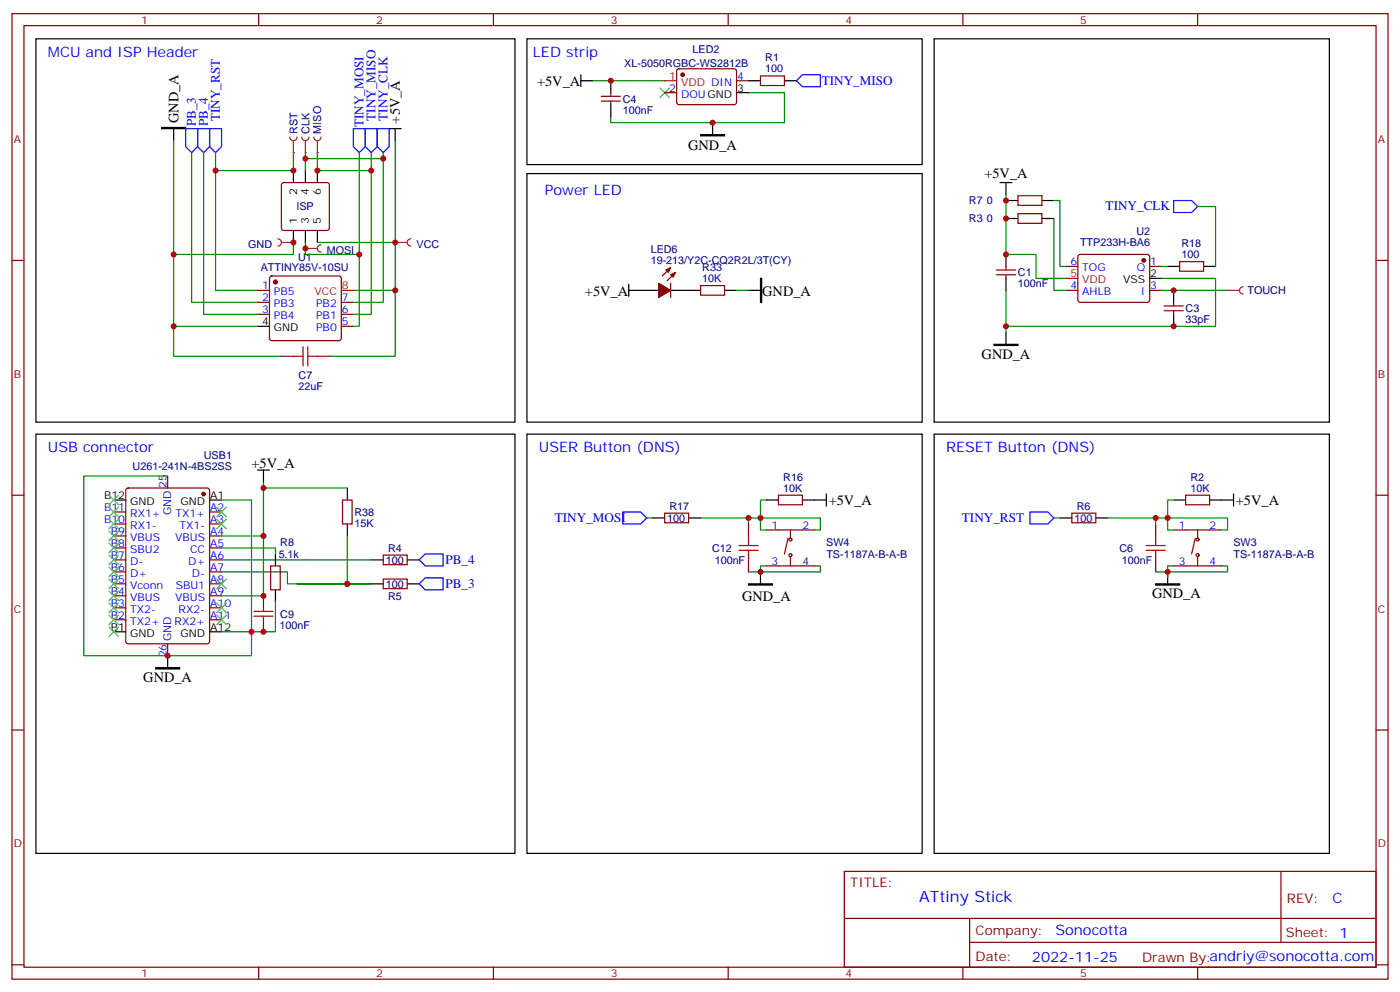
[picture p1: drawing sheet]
<svg xmlns="http://www.w3.org/2000/svg" width="412mm" height="292mm" viewBox="0 0 412 292" stroke-linecap="round" stroke-linejoin="round" font-family="sans-serif">
<g fill="none" stroke="#870000" stroke-width=".35">
<path d="M3.5 4h405.4v284.4h-405.4zM7.1 7.5h398.2v277.3h-398.2zM76.2 4v3.5M145.3 4v3.5M214.5 4v3.5M283.6 4v3.5M352.8 4v3.5M83.1 54l.5-.2h12.7l.5 .2 .2 .5v12.7l-.2 .5-.5 .2h-12.7l-.5-.3-.2-.4v-12.7zM299.9 57.6h7v2.9h-7zM3.5 76.7h3.6M197.6 78.8l-2.5 2.5M299.9 62.9h7v2.9h-7z"/>
<path d="M314 78.5h3.5M317.7 75.1l.5-.2 20 .1 .5 .6-.1 13-.6 .4h-20.1l-.4-.7v-12.7zM338.7 78.5h3.5M347.5 77h7v2.9h-7zM405.3 76.7h3.6M75.8 85.5h3.6M75.8 89h3.6M75.8 92.6h3.6M79.6 81.5l.5-.2h19.7l.5 .2 .2 .5v17.6l-.2 .5-.5 .2h-19.7l-.5-.2-.2-.5v-17.6zM100.5 89h3.6M100.5 92.6h3.6M100.5 96.1h3.6"/>
<path d="M197.6 83.4v4.2M199 80.2l-2.5 2.5M206.4 84.1h7v2.8h-7zM314 85.5h3.5M338.7 85.5h3.5M342.9 91.5h5.6M342.9 90.1h5.6M345.7 89v1.1M345.7 91.5v1.1M82.9 104.9h3.5M93.5 104.9h3.5M3.5 145.8h3.6"/>
<path d="M100.9 147.2h2.8v7.1h-2.8zM195.8 151.1h7v2.9h-7zM220.5 154.3v3.5M225.8 156.1h14.1M229.3 145.8h7.1v2.9h-7.1zM232.1 158.5l-1 4.6M232.8 156.1v2.4M315.7 151.1h7.1v2.9h-7.1zM340.4 154.3v3.5M345.7 156.1h14.1M349.2 145.8h7.1v2.9h-7.1zM352.1 158.5l-1.1 4.6"/>
<path d="M352.8 156.1v2.4M405.3 145.8h3.6M112.9 163.5h7v2.8h-7zM112.9 170.5h7v2.9h-7zM220.5 164.9v3.5M225.8 166.7h14.1M232.8 164.2v2.5M340.4 164.9v3.5M345.7 166.7h14.1M352.8 164.2v2.5M3.5 215h3.6M405.3 215h3.6"/>
<path d="M248.7 256.6h156.6v28.2h-156.6zM377.3 256.6v20.9M248.7 270.5h156.5M285.6 277.5h119.6M285.6 270.5v14.1M3.5 284.1h3.6M76.2 284.8v3.6M145.3 284.8v3.6M214.5 284.8v3.6M283.6 284.8v3.6M352.8 284.8v3.6M405.3 284.1h3.6"/>
<circle cx="232.8" cy="158.9" r=".44"/>
<circle cx="352.8" cy="158.9" r=".44"/>
<circle cx="232.8" cy="163.5" r=".44"/>
<circle cx="352.8" cy="163.5" r=".44"/>
</g>
<g fill="none" stroke="#008700" stroke-width=".35">
<path d="M174.6 23.8h21.2M220.5 27.3h10.6v8.8h-51.2v-1.7M51.2 41.4v54.7h24.6M56.4 44.9v44.1h19.4M60 44.9v47.7h15.8M63.5 44.9v40.6h12.3M86.4 44.9v5.3h-22.9M93.5 44.9v5.3h15.9M105.8 44.9v51.2h-1.7M109.4 44.9v47.7h-5.3M112.9 44.9v44.1h-8.8M112.9 46.7h-22.9v3.5"/>
<path d="M116.4 41.4v44.1h-12.3M296.3 57.3v17.6h8.9v7.1h8.8M310.4 59.1h1.8v19.4h1.8M86.4 71.4v3.5h-35.2M90 71.4v3.5h15.8M93.5 71.4h22.9M310.4 64.3v21.2h3.6M342.2 78.5h1.8M352.8 60.8h5.3v17.7M51.2 96.1v8.8h31.7M116.4 85.5v19.4h-19.4M217 85.5h3.5"/>
<path d="M296.3 85.5v12.4M342.2 82h15.9v14.1h-61.8M102.3 157.8v14.1h-17.6v-3.5h-19.4M190.5 152.5h1.8M206.4 152.5h17.6v3.6h1.8M220.5 152.5v1.8M225.8 147.2h-1.8v5.3h17.7v3.6h-1.8M310.4 152.5h1.8M326.3 152.5h17.7v3.6h1.7M340.4 152.5v1.8M345.7 147.2h-1.7v5.3h17.6v3.6h-1.8M65.3 164.9h44.1"/>
<path d="M109.4 171.9h-21.9h21.9M220.5 168.4h3.5M225.8 166.7h-1.8v1.7h17.7v-1.7h-1.8M340.4 168.4h3.6v1.8M345.7 166.7h-1.7v1.7h17.6v-1.7h-1.8"/>
</g>
<g fill="none" stroke="#000" stroke-width=".35">
<path d="M10.6 11.4h141.1v112.9h-141.1zM155.2 11.4h116.4v37.1h-116.4zM51.2 37.9v3.5M114.7 37.9h3.5M116.4 37.9v3.5M171.1 23.8h3.5M171.1 22v3.5M209.9 36.1v3.6M86.4 50.2v3.6M90 50.2v3.6M93.5 50.2v3.6M155.2 51.1h116.4v73.2h-116.4z"/>
<path d="M294.6 53.8h3.5M296.3 53.8v3.5M296.3 59.1h3.6M306.9 59.1h3.5M86.4 67.9v3.5M90 67.9v3.5M93.5 67.9v3.5M296.3 64.3h3.6M306.9 64.3h3.5M344 78.5h3.5M354.5 78.5h3.6M75.8 96.1h3.6"/>
<path d="M185.2 85.5h8.8M185.2 83.7v3.6M197.6 85.5h8.8M213.4 85.5h3.6M220.5 85.5h3.5M296.3 97.9v3.5M338.7 82h3.5M345.7 85.5v3.5M345.7 92.6v3.5M10.6 127.8h141.1v123.5h-141.1zM75.8 138.4h3.6M77.6 138.4v3.6"/>
<path d="M155.2 127.8h116.4v123.5h-116.4zM275.2 127.8h116.4v123.5h-116.4zM102.3 143.7v3.5M102.3 154.3v3.5M192.3 152.5h3.5M202.8 152.5h3.6M225.8 147.2h3.5M236.4 147.2h7M243.4 145.5v3.5M312.2 152.5h3.5M322.8 152.5h3.5M345.7 147.2h3.5"/>
<path d="M356.3 147.2h7.1M363.4 145.5v3.5M109.4 164.9h3.5M109.4 171.9h3.5M119.9 164.9h3.6M119.9 171.9h3.6M224 168.4v3.5M344 168.4v3.5"/>
</g>
<g fill="#870000" stroke="#870000" stroke-width=".35">
<path d="M194 83.4l3.6 2.1-3.6 2.1z"/>
<path d="M197.6 80.9l1.4-.7-.7 1.4z"/>
<path d="M196.1 79.5l1.5-.7-.8 1.4z"/>
<circle cx="81.1" cy="83" r=".53"/>
<circle cx="336.9" cy="76.7" r=".53"/>
</g>
<path d="M100.5 85.5h3.6M314 82h3.5" fill="none" stroke="#f00" stroke-width=".35"/>
<path d="M54.7 37.9h3.5v5.3l-1.8 1.7-1.7-1.7zM58.2 37.9h3.5v5.3l-1.7 1.7-1.8-1.7zM61.7 37.9h3.6v5.3l-1.8 1.7-1.8-1.7zM104.1 37.9h3.5v5.3l-1.8 1.7-1.7-1.7zM107.6 37.9h3.5v5.3l-1.7 1.7-1.8-1.7zM111.1 37.9h3.6v5.3l-1.8 1.7-1.8-1.7zM345.7 59.1h5.3l1.8 1.7-1.8 1.8h-5.3zM183.4 150.8h5.3l1.8 1.7-1.8 1.8h-5.3zM303.4 150.8h5.3l1.7 1.7-1.7 1.8h-5.3zM125.2 170.2h5.3v3.5h-5.3l-1.7-1.8zM125.2 163.1h5.3v3.6h-5.3l-1.7-1.8z" fill="none" stroke="#00f" stroke-width=".35"/>
<path d="M47.6 37.5h7.1v.4h-7.1zM206.4 39.7h7v.3h-7zM224 82h.4v7h-.4zM292.8 101.4h7.1v.3h-7.1zM220.5 171.9h7v.4h-7zM340.4 171.9h7.1v.4h-7.1z" fill="#000" stroke="#000" stroke-width=".35"/>
<path d="M86.4 104.9h2.9M89.3 102.1v5.6M90.7 104.9h2.8M90.7 102.1v5.6M220.5 157.8v2.9M340.4 157.8v2.9M217.7 162.1h5.6M217.7 160.7h5.6M220.5 162.1v2.8M337.6 162.1h5.7M337.6 160.7h5.7M340.4 162.1v2.8" fill="none" stroke="#a10000" stroke-width=".35"/>
<path d="M194.4 25.9l2.8 2.8M197.2 25.9l-2.8 2.8" fill="none" stroke="#3c3" stroke-width=".35"/>
<path d="M361.6 85.5h3.5M366.2 84.5a1.06 1.06 0 0 0-1.1 1 1.06 1.06 0 0 0 1.1 1.1" fill="none" stroke="#8c2424" stroke-width=".35"/>
<circle cx="361.6" cy="85.5" r=".18" fill="#8c2424"/>
<path d="M342.2 85.5h19.4M77.6 143.7h24.7" fill="none" stroke="#008700" stroke-width=".35"/>
<path d="M77.6 179v1.1M74.8 180.1h5.6M74.8 181.5h5.6M77.6 181.5v1" fill="none" stroke="#a10000" stroke-width=".35"/>
<path d="M77.6 175.5v3.5M77.6 182.5v3.6" fill="none" stroke="#870000" stroke-width=".35"/>
<path d="M85.4 40.4a1.06 1.06 0 0 0 1 1 1.06 1.06 0 0 0 1.1-1M86.4 41.4v3.5" fill="none" stroke="#8c2424" stroke-width=".35"/>
<circle cx="86.4" cy="44.9" r=".18" fill="#8c2424"/>
<path d="M88.9 40.4a1.06 1.06 0 0 0 1.1 1 1.06 1.06 0 0 0 1-1M90 41.4v3.5" fill="none" stroke="#8c2424" stroke-width=".35"/>
<circle cx="90" cy="44.9" r=".18" fill="#8c2424"/>
<path d="M92.4 40.4a1.06 1.06 0 0 0 1.1 1 1.06 1.06 0 0 0 1-1M93.5 41.4v3.5" fill="none" stroke="#8c2424" stroke-width=".35"/>
<circle cx="93.5" cy="44.9" r=".18" fill="#8c2424"/>
<path d="M90 44.9v1.8" fill="none" stroke="#008700" stroke-width=".35"/>
<path d="M81.8 70.3a1.06 1.06 0 0 1 1.1 1.1 1.06 1.06 0 0 1-1.1 1.1M82.9 71.4h3.5" fill="none" stroke="#8c2424" stroke-width=".35"/>
<circle cx="86.4" cy="71.4" r=".18" fill="#8c2424"/>
<path d="M90 73.2h3.5M94.5 72.1a1.06 1.06 0 0 0-1 1.1 1.06 1.06 0 0 0 1 1" fill="none" stroke="#8c2424" stroke-width=".35"/>
<circle cx="90" cy="73.2" r=".18" fill="#8c2424"/>
<path d="M116.4 71.4h3.5M121 70.3a1.06 1.06 0 0 0-1.1 1.1 1.06 1.06 0 0 0 1.1 1.1" fill="none" stroke="#8c2424" stroke-width=".35"/>
<circle cx="116.4" cy="71.4" r=".18" fill="#8c2424"/>
<g fill="none" stroke="#000" stroke-width=".35">
<path d="M275.2 11.4h116.4v112.9h-116.4zM179.9 23.8v3.5M179.9 30.8v3.6M217 27.3h3.5M220.5 23.8h3.5M231.1 23.8h3.5M296.3 74.9v3.6M296.3 82v3.5M33.5 147.2h3.5M61.7 147.2h3.6M81.1 163.1v3.6M81.1 173.7v3.5"/>
<path d="M33.5 186.1h3.5M49.4 193.1v3.5M61.7 186.1h3.6"/>
</g>
<g fill="none" stroke="#870000" stroke-width=".35">
<path d="M177.1 29.8h5.6M177.1 28.4h5.6M179.9 27.3v1.1M179.9 29.8v1M195.8 27.3h3.5M199.6 20.5l.4-.3 16.5 .1 .5 .7-.1 9.4-.6 .4h-16.5l-.5-.7v-9.1zM217 23.8h3.5M224 22.4h7.1v2.8h-7.1zM293.5 79.5h5.7M296.3 78.5v1M293.5 80.9h5.7M296.3 80.9v1.1"/>
<path d="M33.5 150.8h3.5M33.5 154.3h3.5M33.5 157.8h3.5M37.3 143.9l.4-.2h23.3l.7 .5v44.7l-.4 .6-23.6 .1-.6-.5-.1-44.7zM49.4 140.2v3.5M61.7 150.8h3.6M61.7 154.3h3.6M61.7 157.8h3.6M33.5 161.4h3.5M33.5 164.9h3.5M33.5 168.4h3.5M33.5 171.9h3.5"/>
<path d="M33.5 175.5h3.5M33.5 179h3.5M61.7 161.4h3.6M61.7 164.9h3.6M61.7 168.4h3.6M61.7 171.9h3.6M61.7 175.5h3.6M61.7 179h3.6M79.7 166.7h2.8v7h-2.8zM33.5 182.5h3.5M49.4 189.6v3.5M61.7 182.5h3.6"/>
</g>
<g fill="#870000" stroke="#870000" stroke-width=".35">
<circle cx="60" cy="145.5" r=".53"/>
<circle cx="201.1" cy="22" r=".53"/>
</g>
<g fill="none" stroke="#3c3" stroke-width=".35">
<path d="M32.1 145.8l2.8 2.9M32.1 149.4l2.8 2.8M32.1 152.9l2.8 2.8M32.1 156.4l2.8 2.8M32.1 159.9l2.8 2.9M34.9 145.8l-2.8 2.9M34.9 149.4l-2.8 2.8M34.9 152.9l-2.8 2.8M34.9 156.4l-2.8 2.8M34.9 159.9l-2.8 2.9M63.9 152.9l2.8 2.8M63.9 149.4l2.8 2.8"/>
<path d="M66.7 149.4l-2.8 2.8M66.7 152.9l-2.8 2.8M32.1 163.5l2.8 2.8M32.1 167l2.8 2.8M32.1 170.5l2.8 2.9M32.1 174.1l2.8 2.8M32.1 177.6l2.8 2.8M34.9 163.5l-2.8 2.8M34.9 167l-2.8 2.8M34.9 170.5l-2.8 2.9M34.9 174.1l-2.8 2.8M34.9 177.6l-2.8 2.8"/>
<path d="M63.9 177.6l2.8 2.8M63.9 170.5l2.8 2.9M66.7 177.6l-2.8 2.8M66.7 170.5l-2.8 2.9M32.1 181.1l2.8 2.8M32.1 184.6l2.8 2.9M34.9 181.1l-2.8 2.8M34.9 184.6l-2.8 2.9M63.9 181.1l2.8 2.8M66.7 181.1l-2.8 2.8"/>
</g>
<path d="M45.9 196.6h7v.4h-7z" fill="#000" stroke="#000" stroke-width=".35"/>
<path d="M49.4 140.2h-24.7v52.9h49.4v-7h7v-8.9M65.3 147.2h8.8v38.9h-8.8M77.6 142v15.8h-12.3M77.6 157.8v17.7h-12.3M65.3 161.4h15.8v1.7" fill="none" stroke="#008700" stroke-width=".35"/>
<path d="M234.6 23.8l1.8-1.8h5.3v3.5h-5.3z" fill="none" stroke="#00f" stroke-width=".35"/>
<path d="M195.8 23.8h3.5" fill="none" stroke="#f00" stroke-width=".35"/>
<g fill="#c00">
<circle cx="105.8" cy="74.9" r=".88"/>
<circle cx="116.4" cy="71.4" r=".88"/>
<circle cx="63.5" cy="50.2" r=".88"/>
<circle cx="109.4" cy="50.2" r=".88"/>
<circle cx="112.9" cy="46.7" r=".88"/>
<circle cx="51.2" cy="74.9" r=".88"/>
<circle cx="116.4" cy="85.5" r=".88"/>
<circle cx="51.2" cy="96.1" r=".88"/>
<circle cx="102.3" cy="171.9" r=".88"/>
<circle cx="344" cy="152.5" r=".88"/>
<circle cx="340.4" cy="152.5" r=".88"/>
<circle cx="220.5" cy="152.5" r=".88"/>
<circle cx="224" cy="152.5" r=".88"/>
<circle cx="344" cy="168.4" r=".88"/>
<circle cx="224" cy="168.4" r=".88"/>
<circle cx="209.9" cy="36.1" r=".88"/>
<circle cx="296.3" cy="96.1" r=".88"/>
<circle cx="296.3" cy="59.1" r=".88"/>
<circle cx="296.3" cy="64.3" r=".88"/>
<circle cx="345.7" cy="96.1" r=".88"/>
<circle cx="345.7" cy="85.5" r=".88"/>
<circle cx="86.4" cy="50.2" r=".88"/>
<circle cx="90" cy="46.7" r=".88"/>
<circle cx="93.5" cy="50.2" r=".88"/>
<circle cx="86.4" cy="71.4" r=".88"/>
<circle cx="90" cy="73.2" r=".88"/>
<circle cx="179.9" cy="23.8" r=".88"/>
<circle cx="296.3" cy="74.9" r=".88"/>
<circle cx="49.4" cy="193.1" r=".88"/>
<circle cx="74.1" cy="186.1" r=".88"/>
<circle cx="77.6" cy="143.7" r=".88"/>
<circle cx="77.6" cy="157.8" r=".88"/>
<circle cx="77.6" cy="175.5" r=".88"/>
<circle cx="77.6" cy="186.1" r=".88"/>
</g>
<text font-size="4.6" fill="#00f" x="270.8" y="265.6">ATtiny Stick</text>
<g font-size="4.2" fill="#00f">
<text x="14.1" y="16.7">MCU and ISP Header</text>
<text x="157" y="16.7">LED strip</text>
<text x="160.5" y="57.3">Power LED</text>
<text x="14.1" y="133.1">USB connector</text>
<text x="158.7" y="133.1">USER Button (DNS)</text>
<text x="278.7" y="133.1">RESET Button (DNS)</text>
<text x="392.5" y="265.9">C</text>
<text x="310.9" y="275.4">Sonocotta</text>
<text x="304" y="283.2">2022-11-25</text>
</g>
<g font-size="4.2">
<text x="158.2" y="25.2">+5V_A</text>
<text x="52.5" y="36.2" transform="rotate(-90 52.5 36.2)">GND_A</text>
<text x="117.8" y="36.4" transform="rotate(-90 117.8 36.4)">+5V_A</text>
<text x="202.7" y="44.1">GND_A</text>
<text x="290" y="52.5">+5V_A</text>
<text x="172.3" y="87.2">+5V_A</text>
<text x="224.5" y="87.2">GND_A</text>
<text x="289.2" y="105.8">GND_A</text>
<text x="74.1" y="137.7">+5V_A</text>
<text x="244.1" y="148.7">+5V_A</text>
<text x="364" y="148.7">+5V_A</text>
<text x="218.6" y="176.9">GND_A</text>
<text x="339.4" y="176.2">GND_A</text>
<text x="42.2" y="201">GND_A</text>
</g>
<g font-size="3.9" fill="#00f">
<text x="242.1" y="25">TINY_MISO</text>
<text x="64.8" y="35.6" transform="rotate(-90 64.8 35.6)">TINY_RST</text>
<text x="110.6" y="35.6" transform="rotate(-90 110.6 35.6)">TINY_MISO</text>
<text x="114.1" y="35.6" transform="rotate(-90 114.1 35.6)">TINY_CLK</text>
<text x="57.7" y="37.2" transform="rotate(-90 57.7 37.2)">PB_3</text>
<text x="61.2" y="37.2" transform="rotate(-90 61.2 37.2)">PB_4</text>
<text x="107.1" y="37.5" transform="rotate(-90 107.1 37.5)">TINY_MOSI</text>
<text x="325.7" y="62">TINY_CLK</text>
<text x="163.4" y="153.7">TINY_MOSI</text>
<text x="283.4" y="153.7">TINY_RST</text>
<text x="131.2" y="166.2">PB_4</text>
<text x="131.2" y="173.2">PB_3</text>
</g>
<g font-size="3.9" fill="#800">
<text x="250.5" y="261.2">TITLE:</text>
<text x="379.1" y="265.9">REV:</text>
<text x="287.4" y="275.4">Company:</text>
<text x="378.7" y="276">Sheet: 1</text>
<text x="287.4" y="283.1">Date:</text>
<text x="336.4" y="283.2">Drawn By:andriy@sonocotta.com</text>
</g>
<g font-size="3.2" fill="#800">
<text x="41.6" y="7">1</text>
<text x="110.8" y="7">2</text>
<text x="179.9" y="7">3</text>
<text x="249.1" y="7">4</text>
<text x="318.2" y="7">5</text>
<text x="4.1" y="42.1">A</text>
<text x="405.9" y="42.1">A</text>
<text x="4.1" y="111.3">B</text>
<text x="405.9" y="111.3">B</text>
<text x="4.1" y="180.4">C</text>
<text x="405.9" y="180.4">C</text>
<text x="4.1" y="249.6">D</text>
<text x="405.9" y="249.6">D</text>
<text x="41.6" y="287.8">1</text>
<text x="110.8" y="287.8">2</text>
<text x="179.9" y="287.8">3</text>
<text x="249.1" y="287.8">4</text>
<text x="318.2" y="287.8">5</text>
</g>
<g font-size="3.2" fill="#000080">
<text x="204" y="15.7">LED2</text>
<text x="183.9" y="19.6">XL-5050RGBC-WS2812B</text>
<text x="225.4" y="21.3">100</text>
<text x="225.4" y="18.1">R1</text>
<text x="183.4" y="33.4">100nF</text>
<text x="183.4" y="30.2">C4</text>
<text x="87.6" y="39.3" transform="rotate(-90 87.6 39.3)">RST</text>
<text x="91.1" y="39.3" transform="rotate(-90 91.1 39.3)">CLK</text>
<text x="94.7" y="39.3" transform="rotate(-90 94.7 39.3)">MISO</text>
<text x="87.3" y="62">ISP</text>
<text x="285.4" y="65.5">R3</text>
<text x="285.4" y="60.2">R7</text>
<text x="290.7" y="65.5">0</text>
<text x="290.7" y="60.2">0</text>
<text x="334.7" y="69.3">U2</text>
<text x="73.1" y="73.1">GND</text>
<text x="87.8" y="77">U1</text>
<text x="96.2" y="74.9">MOSI</text>
<text x="122.7" y="73.1">VCC</text>
<text x="191.7" y="77.8">19-213/Y2C-CQ2R2L/3T(CY)</text>
<text x="191.7" y="74.5">LED6</text>
<text x="318.1" y="72.5">TTP233H-BA6</text>
<text x="348" y="76">100</text>
<text x="348" y="72.8">R18</text>
<text x="76.8" y="79.7">ATTINY85V-10SU</text>
<text x="206.9" y="83">10K</text>
<text x="206.9" y="79.8">R33</text>
<text x="299.9" y="81.4">C1</text>
<text x="299.9" y="84.6">100nF</text>
<text x="367.5" y="86.7">TOUCH</text>
<text x="349.2" y="95.2">33pF</text>
<text x="349.2" y="91.9">C3</text>
<text x="88" y="111.6">C7</text>
<text x="88" y="114.9">22uF</text>
<text x="60.1" y="135.3">USB1</text>
<text x="39.1" y="138.4">U261-241N-4BS2SS</text>
<text x="230.7" y="141.6">R16</text>
<text x="350.7" y="141.6">R2</text>
<text x="230.7" y="144.8">10K</text>
<text x="350.7" y="144.8">10K</text>
<text x="104.4" y="155.1">15K</text>
<text x="104.4" y="151.9">R38</text>
<text x="196.6" y="153.7">100</text>
<text x="197.2" y="150.2">R17</text>
<text x="316.5" y="153.7">100</text>
<text x="317.2" y="150.2">R6</text>
<text x="82.6" y="160.8">R8</text>
<text x="243.4" y="160.7">SW4</text>
<text x="363.3" y="160.7">SW3</text>
<text x="82.1" y="164.3">5.1k</text>
<text x="113.7" y="166">100</text>
<text x="114.3" y="162.5">R4</text>
<text x="209.8" y="162.5">C12</text>
<text x="210.5" y="166.1">100nF</text>
<text x="243.4" y="164.2">TS-1187A-B-A-B</text>
<text x="329.7" y="162.5">C6</text>
<text x="330.5" y="166.1">100nF</text>
<text x="363.4" y="164.2">TS-1187A-B-A-B</text>
<text x="113.7" y="173.1">100</text>
<text x="114.3" y="176.6">R5</text>
<text x="82.4" y="185.2">100nF</text>
<text x="82.6" y="181.9">C9</text>
</g>
<g font-size="3.2" fill="#f00">
<text x="197.1" y="23.4">1</text>
<text x="200.6" y="25.2">VDD DIN</text>
<text x="315.3" y="81.6">5</text>
<text x="318.8" y="83.4">VDD</text>
<text x="92.6" y="86.9">VCC</text>
<text x="100.7" y="85.2">8</text>
</g>
<g font-size="3.2" fill="#00f">
<text x="217.1" y="23.4">4</text>
<text x="197.1" y="27">2</text>
<text x="200.6" y="28.7">DOUGND</text>
<text x="315.3" y="78.1">6</text>
<text x="318.8" y="79.9">TOG</text>
<text x="334.9" y="79.9">Q</text>
<text x="338.8" y="78.1">1</text>
<text x="77.2" y="85.2">1</text>
<text x="77.2" y="88.7">2</text>
<text x="80.7" y="86.9">PB5</text>
<text x="100.7" y="88.7">7</text>
<text x="315.3" y="85.2">4</text>
<text x="318.8" y="86.9">AHLB</text>
<text x="336" y="86.9">I</text>
<text x="338.8" y="85.2">3</text>
<text x="77.2" y="92.2">3</text>
<text x="80.7" y="90.5">PB3</text>
<text x="80.7" y="94">PB4</text>
<text x="93.1" y="94">PB1</text>
<text x="93.1" y="90.5">PB2</text>
<text x="100.7" y="95.7">5</text>
<text x="100.7" y="92.2">6</text>
<text x="93.1" y="97.5">PB0</text>
<text x="49" y="143.7" transform="rotate(-90 49 143.7)">25</text>
<text x="30.7" y="154">B10</text>
<text x="30.7" y="150.4">B11</text>
<text x="38.3" y="155.7">RX1-</text>
<text x="38.3" y="152.2">RX1+</text>
<text x="50.4" y="151.7" transform="rotate(-90 50.4 151.7)">GND</text>
<text x="51.7" y="152.2">TX1+</text>
<text x="52.8" y="155.7">TX1-</text>
<text x="61.9" y="150.4">A2</text>
<text x="61.9" y="154">A3</text>
<text x="227.3" y="155.7">1</text>
<text x="236.4" y="155.7">2</text>
<text x="347.2" y="155.7">1</text>
<text x="356.3" y="155.7">2</text>
<text x="32.7" y="161">B8</text>
<text x="32.7" y="157.5">B9</text>
<text x="38.3" y="159.2">VBUS</text>
<text x="51.6" y="159.2">VBUS</text>
<text x="61.9" y="157.5">A4</text>
<text x="61.9" y="161">A5</text>
<text x="32.7" y="164.5">B7</text>
<text x="38.3" y="166.3">D-</text>
<text x="38.3" y="162.8">SBU2</text>
<text x="55.4" y="166.3">D+</text>
<text x="56" y="162.8">CC</text>
<text x="61.9" y="164.5">A6</text>
<text x="227.3" y="166.3">3</text>
<text x="236.4" y="166.3">4</text>
<text x="347.2" y="166.3">3</text>
<text x="356.3" y="166.3">4</text>
<text x="32.7" y="171.6">B5</text>
<text x="32.7" y="168.1">B6</text>
<text x="38.3" y="173.4">Vconn</text>
<text x="38.3" y="169.8">D+</text>
<text x="51.7" y="173.4">SBU1</text>
<text x="56.5" y="169.8">D-</text>
<text x="61.9" y="168.1">A7</text>
<text x="61.9" y="171.6">A8</text>
<text x="32.7" y="178.6">B3</text>
<text x="32.7" y="175.1">B4</text>
<text x="38.3" y="176.9">VBUS</text>
<text x="51.6" y="176.9">VBUS</text>
<text x="61.9" y="175.1">A9</text>
<text x="61.9" y="178.6">A10</text>
<text x="32.7" y="182.2">B2</text>
<text x="38.3" y="183.9">TX2+</text>
<text x="38.3" y="180.4">TX2-</text>
<text x="51.4" y="183.9">RX2+</text>
<text x="52.6" y="180.4">RX2-</text>
<text x="61.9" y="182.2">A11</text>
<text x="50.4" y="188.9" transform="rotate(-90 50.4 188.9)">GND</text>
<text x="49" y="193.6" transform="rotate(-90 49 193.6)">26</text>
</g>
<g font-size="3.2">
<text x="217.1" y="27">3</text>
<text x="87.5" y="57.5" transform="rotate(-90 87.5 57.5)">2</text>
<text x="91" y="57.5" transform="rotate(-90 91 57.5)">4</text>
<text x="94.5" y="57.5" transform="rotate(-90 94.5 57.5)">6</text>
<text x="87.5" y="66.1" transform="rotate(-90 87.5 66.1)">1</text>
<text x="91" y="66.1" transform="rotate(-90 91 66.1)">3</text>
<text x="94.5" y="66.1" transform="rotate(-90 94.5 66.1)">5</text>
<text x="330.9" y="83.4">VSS</text>
<text x="338.8" y="81.6">2</text>
<text x="77.2" y="95.7">4</text>
<text x="80.7" y="97.5">GND</text>
<text x="30.7" y="146.9">B12</text>
<text x="38.3" y="148.7">GND</text>
<text x="53.1" y="148.7">GND</text>
<text x="61.9" y="146.9">A1</text>
<text x="32.7" y="185.7">B1</text>
<text x="61.9" y="185.7">A12</text>
<text x="38.3" y="187.5">GND</text>
<text x="53.1" y="187.5">GND</text>
</g>
</svg>
